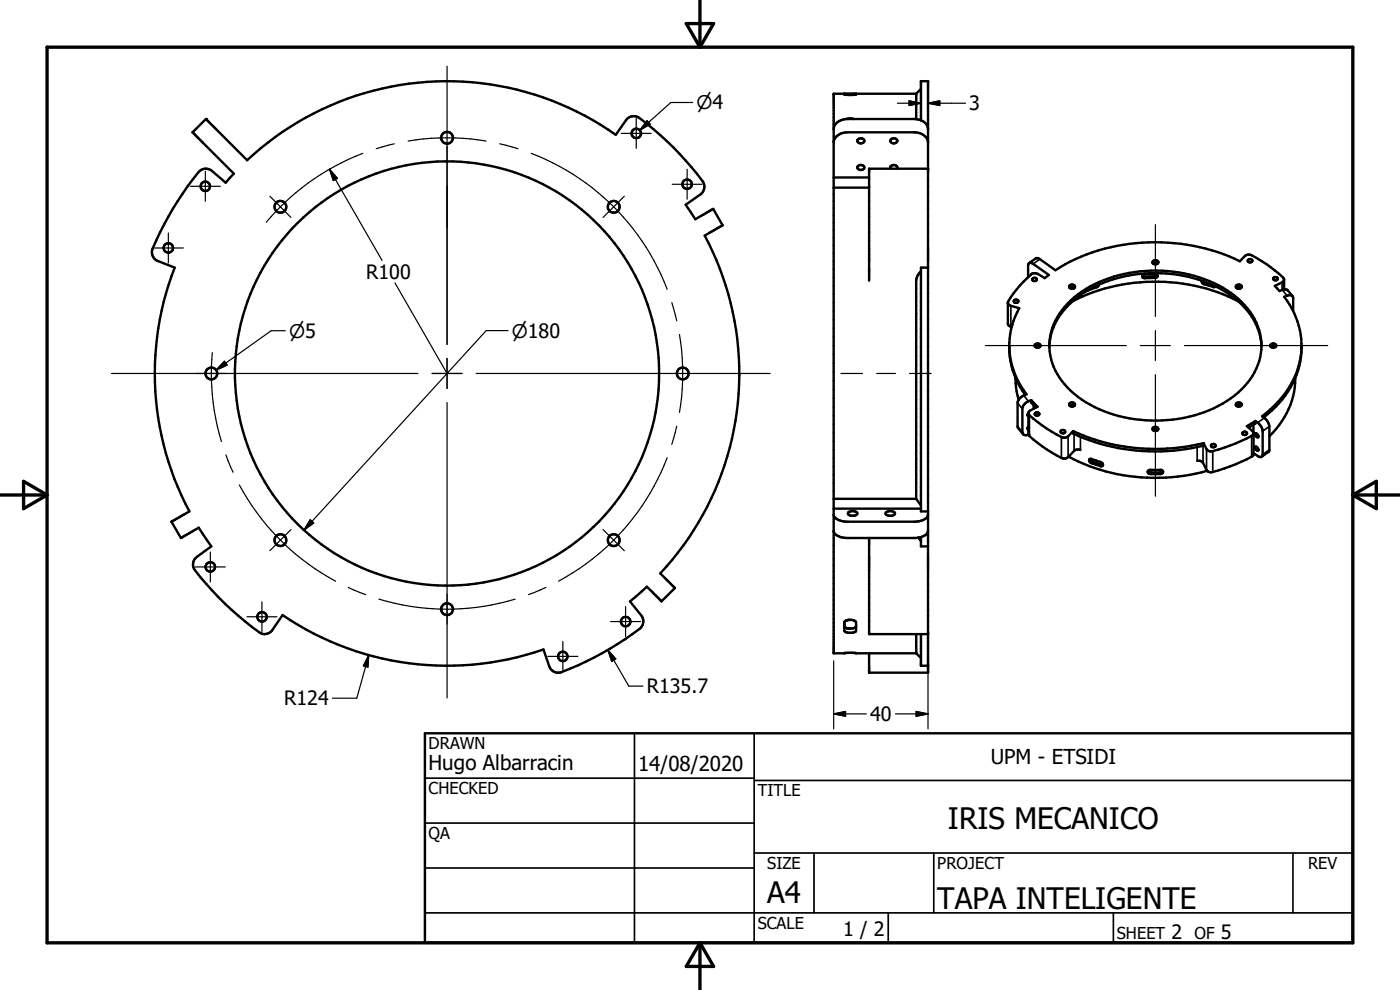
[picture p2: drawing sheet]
<svg xmlns="http://www.w3.org/2000/svg" width="297mm" height="210mm" viewBox="0 0 297 210" stroke-linecap="round" stroke-linejoin="round" font-family="sans-serif">
<g fill="none" stroke="#000" stroke-width=".51">
<path d="M179.1 19.9l.1 .2h.3h2.1M181.6 19.9v.1M194.4 19.9h-17.5v118.7h2.2M194.4 19.9v5.4M195.4 18.9l-1 1M176.9 39.8h7.5M176.9 37.6h7.5M176.9 30.2a2.72 2.72 0 0 1 3-2.1h14a2.72 2.72 0 0 1 3 2.1M179.6 25.2h1.5M181.6 20v.1M182 35.3a.73 .73 0 0 1 .8-.3 .73 .73 0 0 1 .5 .7 .79 .79 0 0 1-.8 .3 .79 .79 0 0 1-.6-.6zM182 29.6a.73 .73 0 0 1 .8-.3 .73 .73 0 0 1 .5 .8 .78 .78 0 0 1-.8 .3 .78 .78 0 0 1-.6-.7z"/>
<path d="M189 35.8a.72 .72 0 0 1 .4-.8 .72 .72 0 0 1 .9 .2l.1 .3-.1 .3M189 29.6a.81 .81 0 0 1 .8-.3 .81 .81 0 0 1 .6 .6 .76 .76 0 0 1-.9 .5 .76 .76 0 0 1-.6-.7zM195.4 25.5v-8.3h1.5v125.5h-12.5v-4.1M195.4 25.5l-1.1-.3h-14.8a2.62 2.62 0 0 0-2.6 2.2M195.4 25.5a2.18 2.18 0 0 1 1.5 1.9M196.9 35.8h-12.5v23.7M153.3 47.8l-3.8 2.2a62 62 0 0 1-9.4 71.6l3.1 3.1-2.9 2.9M153.3 47.8l-2-3.5-3.8 2.2-2-3.1 3.1-2.1a2.01 2.01 0 0 0 .4-2.9 62 62 0 0 0-13.9-13.7 2.05 2.05 0 0 0-2.3 .8l-2.2 3.1a62 62 0 0 0-78.2 5.4l-8.7-8.8-2.9 2.9 8.8 8.7-1.7 2-2.9-2.5a2 2 0 0 0-2.9 .2 63.2 63.2 0 0 0-9.9 16.8 2.04 2.04 0 0 0 1.3 2.1l3.6 1.4a61.8 61.8 0 0 0 3.1 51.7l-3.8 2.2M153.3 47.8h.1M195.4 57.6a2.85 2.85 0 0 0-1 1.9v46.3M196.9 56.8h-1.5v51.7h1.5M218.1 58.8v-2.5a.57 .57 0 0 1 .4-.6 .57 .57 0 0 1 .7 .3l3.3 2.3-.9 .7-1.4-.9-.4-.1h-.7a5.4 5.4 0 0 0-1.9 1.7l-2.2 2.5-1.2 1.9v4.7l.3 .3 .5 .2"/>
<path d="M218.3 55.8l1.4-1h.5l3.7 2.5a41.1 41.1 0 0 1 34.4-3.8l4.7 1.9 1.3-1.2 .6-.2a18.3 18.3 0 0 1 6.5 4.1l.8 .8 .2 .6-.4 .4-1.6 .8 1.1 1.1 .8-.4 .8 .1 1.1 1.3M218.9 58.1l-.1 .1M219 59.2a.44 .44 0 0 1 .6-.3 .44 .44 0 0 1 .1 .7h-.5l-.2-.2zM244.6 55.5a.64 .64 0 0 1 .7-.3 .64 .64 0 0 1 .4 .6 .63 .63 0 0 1-.7 .3 .63 .63 0 0 1-.4-.6zM244.6 55.9l.5-.2 .5 .2M245.5 58.3l-.6-.2h-1h-1.1l-.4 .3M245.5 58.3l-.4 .3-2.2 .1-.5-.3M245.5 58.3a.47 .47 0 0 1-.1 .5 .47 .47 0 0 1-.5 .2h-1.9a.45 .45 0 0 1-.7-.5l.1-.1M255 59.5a.61 .61 0 0 0 .5 .8l2 .6 .4-.1M255.2 59.6l.5 .4 1.5 .4M264.8 55.1a.45 .45 0 0 1 .6-.1 .45 .45 0 0 1 .2 .5 .45 .45 0 0 1-.6 .2 .45 .45 0 0 1-.2-.6zM270.1 59a.46 .46 0 0 1 .6-.3 .46 .46 0 0 1 .3 .6 .49 .49 0 0 1-.6 .2 .49 .49 0 0 1-.3-.5z"/>
<path d="M272.4 59.3v2.1M213.8 64.3l.5 .5 1.9 .6a17 17 0 0 0 1.3 18.4M214.1 73.7a17.2 17.2 0 0 0 3.7 9.9l-1.1 .6-.6 .6M215.2 63.7a.43 .43 0 0 1 .6-.2 .43 .43 0 0 1 0 .7 .42 .42 0 0 1-.5 0 .42 .42 0 0 1-.1-.5zM219.6 73.6l.5-.2 .5 .2M219.6 73a.55 .55 0 0 1 .8-.1 .55 .55 0 0 1 .2 .7 .55 .55 0 0 1-.8 .2 .55 .55 0 0 1-.2-.8zM222.6 72.9a14.1 14.1 0 0 0 6.9 11.9 29.5 29.5 0 0 0 31.6-.3 13.6 13.6 0 0 0 6.4-12.8 15.9 15.9 0 0 0-9-11.2 29.8 29.8 0 0 0-29 1.4 14.3 14.3 0 0 0-6.9 11.7M222.7 72.7a15.3 15.3 0 0 1 8.4-11.3 29.9 29.9 0 0 1 29 .6 14.5 14.5 0 0 1 7.5 11.6M226.9 60.6a.58 .58 0 0 1 .8-.2 .58 .58 0 0 1 .2 .7 .59 .59 0 0 1-.7 .1 .59 .59 0 0 1-.3-.6zM227 61.1l.4-.2 .5 .2M227.5 63.9a39.2 39.2 0 0 1 35.2 0M233.1 60.4l-.4 .5-2 .8"/>
<path d="M262.3 60.6a.59 .59 0 0 1 .7-.2 .59 .59 0 0 1 .4 .6 .62 .62 0 0 1-.8 .3 .62 .62 0 0 1-.4-.6zM262.3 61.1l.5-.2 .5 .2M269.6 73.6l.5 .2 .5-.2M269.6 73.6a.57 .57 0 0 1 .3-.8 .57 .57 0 0 1 .8 .3l-.1 .5M269.6 73.6l.5-.2 .5 .2M274.4 66v-2.8a.79 .79 0 0 0-1.3-.5l-.7 .3a17.2 17.2 0 0 1 3.7 11.8M276.1 74.8a19.6 19.6 0 0 1-8.4 13.5 2.93 2.93 0 0 1 1.6 2.2l-.1 5.2-1.5 1.2M276.1 74.8a19.3 19.3 0 0 1-8 13.8M215.4 80.2l.3 2.9 .4 1.7M216.1 84.8l-.2 .7v5l.1 .4 1 1.2M218.2 88.3l-.2-.3 .2-.3v4.5a25.5 25.5 0 0 0 7.4 5.1h.5l.5-.3 1.4-1.5 .6-.1 .6 .1M218.2 90.5l-.2 .4 .2 .2"/>
<path d="M218.8 84.9l1.3 1.4-1.7 .9-.2 .3v.3a24.7 24.7 0 0 0 7.4 5h.5l.5-.2 1.1-1.2M218.8 84.9v.5l1 1.1M218.8 84.9a2.28 2.28 0 0 0-1.9 1.8v5a.81 .81 0 0 0 1.3 .5M219.3 86v.7M219.6 87.6a.42 .42 0 0 1 .7-.1 .42 .42 0 0 1-.1 .6 .41 .41 0 0 1-.5 0 .41 .41 0 0 1-.1-.5zM225.1 91.3a.46 .46 0 0 1 .6-.1 .46 .46 0 0 1 .2 .6 .46 .46 0 0 1-.6 .1 .46 .46 0 0 1-.2-.6zM226.7 96.9a39.8 39.8 0 0 0 29.4 3M226.9 85.6a.63 .63 0 0 1 .7-.2 .63 .63 0 0 1 .4 .6 .61 .61 0 0 1-.7 .2 .61 .61 0 0 1-.4-.6zM227 86.1l.4-.2 .5 .2M227.7 91.4v.6a42.2 42.2 0 0 0 27.7 2.5v-.5M227.7 91.4a42.3 42.3 0 0 0 27.7 2.6M231.1 97.4h.5l2 .7a.41 .41 0 0 1 .4 .5 .41 .41 0 0 1-.6 .3l-2-.7-.3-.4z"/>
<path d="M231.3 97.4l.4 .5 2.3 .7M243.5 99.9l.5-.2h2.2l.5 .2M243.5 99.9a.49 .49 0 0 0 .6 .7h2a.51 .51 0 0 0 .6-.7M243.5 99.9l.4 .3h1.2h1.2l.4-.3M244.6 90.7a.56 .56 0 0 1 .8-.1 .56 .56 0 0 1 .2 .7 .56 .56 0 0 1-.8 .1 .56 .56 0 0 1-.2-.7zM244.6 91.3l.5-.2 .5 .2M254 97.8h.6l.4 .1 1.1 2M257 94.3a.46 .46 0 0 1 .6-.1 .46 .46 0 0 1 .2 .6 .46 .46 0 0 1-.6 .1 .46 .46 0 0 1-.2-.6zM262.3 86.1l.5-.2 .5 .2M262.3 85.5a.58 .58 0 0 1 .7-.1 .58 .58 0 0 1 .3 .7 .61 .61 0 0 1-.7 .2 .61 .61 0 0 1-.4-.7zM263.7 91.7a.43 .43 0 0 1 .6-.1 .43 .43 0 0 1 0 .6 .42 .42 0 0 1-.5 0 .42 .42 0 0 1-.1-.5zM265.9 91.7v.2"/>
<path d="M265.9 90.1v1.6M265.9 91.9l-.1 4.7a34 34 0 0 1-8.7 3.6h-.5l-.5-.3M265.9 91.9l-.1 .3a34.2 34.2 0 0 1-8.7 3.6l-.5-.1-.5-.3-.7-1.4M265.9 96.1l1.1 .8h.7M266.3 89.3l-1.8 1.1 1.4 1.3M266.3 89.3v.5l-1.4 .9M266.3 89.3a2.92 2.92 0 0 1 1.6 2.2v4.9l-.2 .5M266.3 92a.57 .57 0 0 1 .6 .8 .69 .69 0 0 1-.6-.8zM266.3 94.8a.55 .55 0 0 1 .6 .8 .65 .65 0 0 1-.6-.8zM274.8 80.2a16.9 16.9 0 0 1-5.5 12.4M36.4 110.7h.1M36.4 110.7l2 3.4"/>
<path d="M38.4 114.1h.1M38.4 114.1l3.8-2.2 2.6 4-3 2.2a2.01 2.01 0 0 0-.4 2.9 62.8 62.8 0 0 0 14.1 13.4 2.01 2.01 0 0 0 2.3-.8l2.1-3.1a62.1 62.1 0 0 0 55.4 7.3l1.2 3.6a2 2 0 0 0 2.7 1.2 62.6 62.6 0 0 0 16.9-9.7 2.01 2.01 0 0 0-.1-2.3l-2.3-3 3.5-3.1 3.1 3M176.9 109.2a2.22 2.22 0 0 0 2.2 1.4l15.2 .1a2.55 2.55 0 0 0 2.6-1.5M176.9 112.6a2.41 2.41 0 0 0 2.6 1.5h14.8l1.1-.2M176.9 105.8h17.5M176.9 107.9h18.5M179.9 108.7a1.39 1.39 0 0 1 2 .2 1.16 1.16 0 0 1-2 0zM184.4 114.1v20.4h12.5M187.9 108.7a1.39 1.39 0 0 1 2 .2 1.16 1.16 0 0 1-2 0zM194.4 105.8l1 1.4M194.8 114.1l.6 .6M195.4 113.9v2h1.5"/>
<path d="M196.9 112.6a1.75 1.75 0 0 1-1.5 1.3M140.3 127.5v.1M179.1 138.6h.1M179.1 138.5h2.5M179.1 132.9l.1 .2M179.2 131.9a1.7 1.7 0 0 1 2.4 .2v1.7a1.8 1.8 0 0 1-2.5 0zM179.2 133.1l.3 .1M181.6 138.6h.1M181.6 132.9a1.94 1.94 0 0 1-2.1 .3M181.6 138.6h12.8M194.4 134.5v4.1M194.4 138.6l1 1"/>
<path d="M195.4 134.5v6.7h1.5M90.1 155.6h196.9v44.4h-196.9z"/>
<circle cx="43.6" cy="39.5" r="1"/>
<circle cx="94.8" cy="29.2" r="1.25"/>
<circle cx="135" cy="28.3" r="1"/>
<circle cx="145.8" cy="39.1" r="1"/>
<circle cx="35.7" cy="52.6" r="1"/>
<circle cx="59.5" cy="43.9" r="1.24"/>
<circle cx="130.2" cy="43.9" r="1.25"/>
<circle cx="44.8" cy="79.2" r="1.25"/>
<circle cx="94.8" cy="79.2" r="45"/>
<circle cx="144.8" cy="79.2" r="1.25"/>
<circle cx="59.5" cy="114.6" r="1.25"/>
<circle cx="130.2" cy="114.6" r="1.25"/>
<circle cx="44.6" cy="120.3" r="1.01"/>
<circle cx="55.6" cy="130.9" r="1.01"/>
<circle cx="94.8" cy="129.2" r="1.25"/>
<circle cx="119.4" cy="139.2" r="1"/>
<circle cx="132.7" cy="131.9" r="1"/>
</g>
<g fill="#000">
<circle cx="43.7" cy="25.2" r=".25"/>
<circle cx="218.2" cy="92.2" r=".25"/>
</g>
<g fill="none" stroke="#000" stroke-width=".36">
<path d="M220.6 55l-1.4 1M242.9 58.7l.1 .3M244.9 58.6v.4M255.7 60l-.2 .3M272 59.9v1.6M214.5 64.9v4.4M230.8 61.6h.1M232.4 60.7l.2 .3M257.5 60.6l-.1 .3M272 61.5l1.1 1.2M215.9 90.5l1 1.2M215.9 85.5l1 1.2"/>
<path d="M217.2 83.9l1 1.2M218.4 88.1v4.4M225.2 92.7v4.4M226.6 92.6v4.4M227.9 92.1v3.6M229.2 92.7v2.8M231.8 97.9l-.2 .4M233.6 98.6l-.2 .3M254 94.8v3M255.2 94.6v3.6M256 95.3v4.4M257.3 95.7v4.4"/>
<path d="M265.5 92.5v4.4M268.2 88.6l-1.4 1.1M269.3 95.4l-1.4 1M269.3 90.5l-1.4 1M244.1 100.2v.4M246.1 100.2v.4M134.6 155.6v44.4M160 155.6v44.4M90.1 165.1h69.9M90.1 174.6h69.9M160 165.6h127M90.1 184.1h69.9"/>
<path d="M90.1 193.7h196.9M160 181h127M172.7 181v12.7M188.4 193.7v6.3M198.1 181v12.7M236.2 193.7v6.3M274.3 181v12.7"/>
</g>
<path d="M10 10h277v190h-277zM145.6 5h5.8l-2.9 5zM148.5 0v10M0 105h10M5 102.1l5 2.9-5 2.9zM287 105h10M287 105l5-2.9v5.8zM148.5 200v10M148.5 200l2.9 5h-5.8z" fill="none" stroke="#000" stroke-width=".71"/>
<g fill="none" stroke="#000" stroke-width=".25">
<path d="M94.8 14v59.1M195.4 18.8v6.3M196.9 18.8v6.3M40.4 39.5h6.3M43.6 36.3v6.4M69.9 35.9l11.2 19.3M69.9 35.9l1.7 1.9-.9 .5zM77 32.5a50 50 0 0 0-17.5 11.4M83.6 30.5l-3.8 1M86.6 29.9a50.1 50.1 0 0 1 16.5 0M106 30.5l3.9 1M112.7 32.5a49.8 49.8 0 0 1 28.8 28.9"/>
<path d="M131.8 28.3h6.4M135 25.1v6.4M137.3 25.6l.6 .7-2.2 1.3zM142.6 39.1h6.3M145.8 35.9v6.4M146.9 21.7h-4.6l-6.6 5.9M190.4 21.9h5M192.9 21.4l2.5 .5-2.5 .5zM196.9 21.9h7.9M196.9 21.9l2.5-.5v1zM32.5 52.6h6.4M35.7 49.4v6.4"/>
<path d="M57.3 41.6l2.2 2.3M59.5 43.9l2.2 2.2M59.5 43.9l-3 3.2M132.4 41.6l-4.5 4.5M245.1 47.7v19.4M23.6 79.2h65.1M45 74.8a50 50 0 0 0 2 18.9M47.6 76.6l.6 .8-2.4 1.1zM60.5 70.2h-3l-11.7 8.3M83.8 60l11 19.2M91.7 79.2h6.3M94.8 76.1v6.3"/>
<path d="M101 79.2h62.4M107.8 70.1h-4.6l-38.7 42.4M142.5 64.2l1.1 3.8M144.1 71a49.9 49.9 0 0 1 0 16.5M178.4 79.2h4.6M186 79.2h4M193 79.2h4.5M209 73.3h29.9M241.9 73.3h6.4M245.1 70.1v6.4M245.1 79.5v25.8M251.3 73.3h30.4"/>
<path d="M47.9 96.5l1.6 3.7M94.8 85.4v62.7M141.5 97.1a50.1 50.1 0 0 1-11.3 17.5M143.6 90.4l-1.1 3.9M44.6 117.1v6.3M50.8 102.9a50.3 50.3 0 0 0 20.4 20.4M61.7 112.4l-4.4 4.4M65.8 110.3l.8 .7-2.1 1.5zM127.9 112.4l2.3 2.2M130.2 114.6l2.2 2.2M130.2 114.6a50.6 50.6 0 0 1-11.7 8.7M41.5 120.3h6.3"/>
<path d="M52.4 130.8h6.4M55.6 127.7v6.3M73.9 124.6l3.7 1.5M78.2 139l-2.5 9.1h-5.2M78.2 139l-.1 2.5-1-.2zM80.4 127.1a49.9 49.9 0 0 0 28.9 0M115.8 124.6l-3.7 1.5M116.2 139.2h6.4M119.4 136.1v6.3M129 137.9l4.4 7.6h3M129 137.9l1.6 1.9-.8 .5zM129.5 131.9h6.4"/>
<path d="M132.7 128.7v6.3M196.9 135.7v18.9M176.9 151.4h6.9M176.9 151.4l2.5-.5v1.1zM176.9 140.2v14.4M190 151.4h6.9M194.4 150.9l2.5 .5-2.5 .6z"/>
</g>
<path d="M69.9 35.9l1.7 1.9-.9 .5zM137.3 25.6l.6 .7-2.2 1.3zM192.9 21.4l2.5 .5-2.5 .5zM196.9 21.9l2.5-.5v1zM47.6 76.6l.6 .8-2.4 1.1zM65.8 110.3l.8 .7-2.1 1.5zM129 137.9l1.6 1.9-.8 .5zM78.2 139l-.1 2.5-1-.2zM176.9 151.4l2.5-.5v1.1zM194.4 150.9l2.5 .5-2.5 .6z" fill="#000" stroke="#000" stroke-width=".25"/>
<g font-size="6.3">
<text x="201.1" y="175.9">IRIS MECANICO</text>
<text x="162.7" y="191.5">A4</text>
<text x="198.8" y="192.8">TAPA INTELIGENTE</text>
</g>
<g font-size="4.4">
<text x="90.9" y="163.4">Hugo Albarracin</text>
<text x="135.4" y="163.6">14/08/2020</text>
<text x="210.2" y="162.1">UPM - ETSIDI</text>
</g>
<g font-size="4.2">
<text x="205.6" y="23.4">3</text>
<text x="77.7" y="59.1">R100</text>
<text x="60.3" y="149.6">R124</text>
<text x="137.2" y="147.1">R135.7</text>
<text x="184.6" y="153">40</text>
<text x="178.9" y="198.5">1 / 2</text>
<text x="248.5" y="199.2">2</text>
<text x="259" y="199.2">5</text>
</g>
<g font-size="4">
<text x="147.7" y="23.2">n4</text>
<text x="61.3" y="71.6">n5</text>
<text x="108.6" y="71.6">n180</text>
</g>
<g font-size="3.5">
<text x="90.9" y="158.9">DRAWN</text>
<text x="90.9" y="168.4">CHECKED</text>
<text x="160.7" y="168.8">TITLE</text>
<text x="90.9" y="178">QA</text>
<text x="162.7" y="184.3">SIZE</text>
<text x="198.8" y="184.3">PROJECT</text>
<text x="277.5" y="184.3">REV</text>
<text x="160.7" y="197">SCALE</text>
<text x="236.9" y="199.2">SHEET</text>
<text x="253.4" y="199.2">OF</text>
</g>
</svg>
